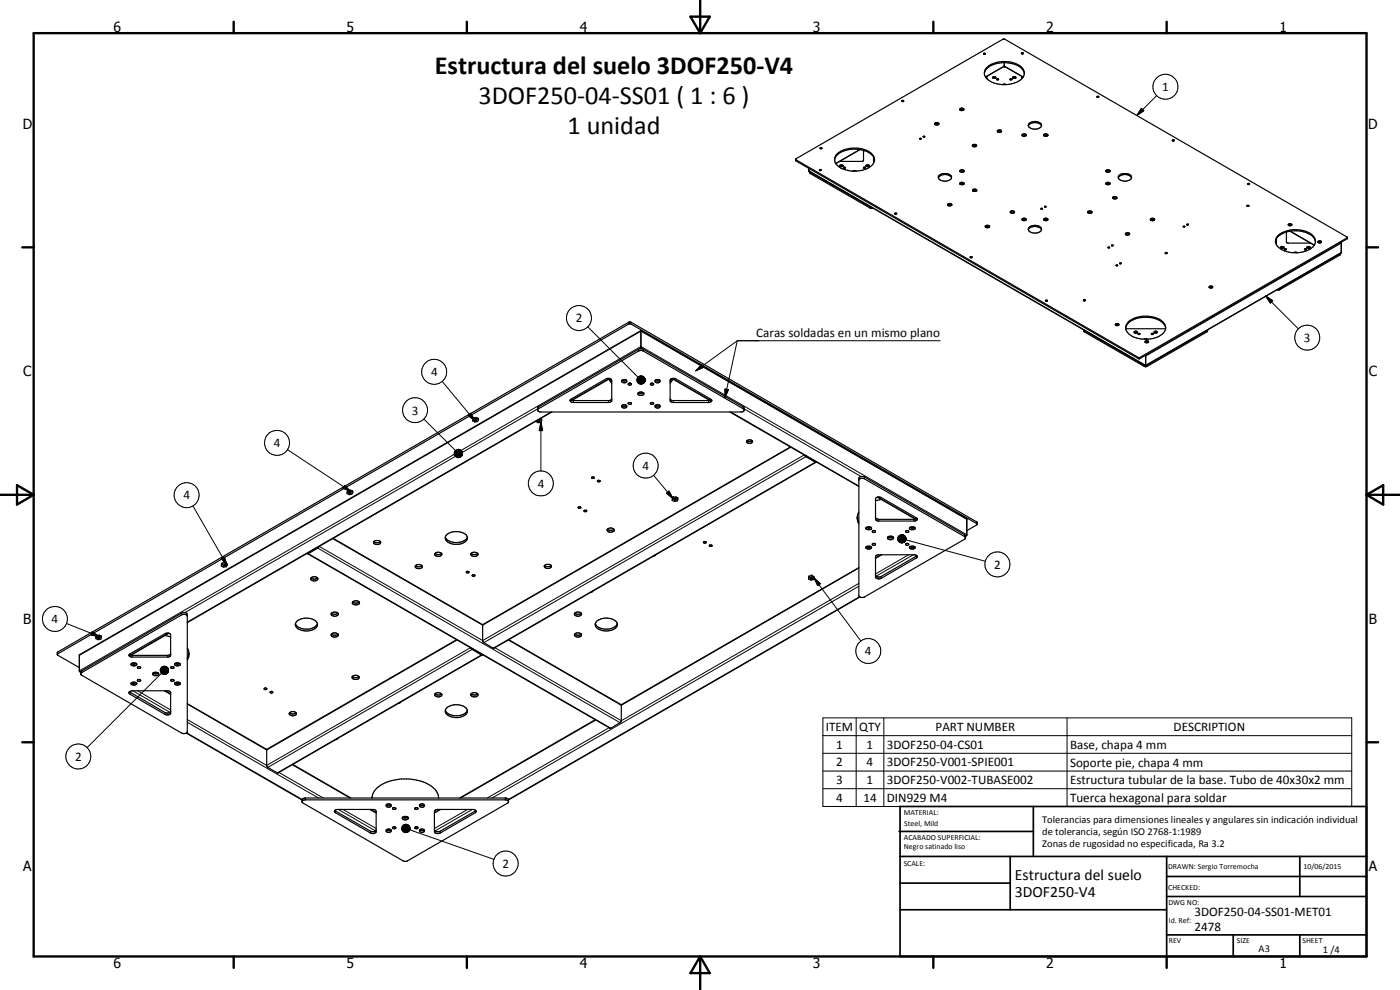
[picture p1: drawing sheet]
<svg xmlns="http://www.w3.org/2000/svg" width="420mm" height="297mm" viewBox="0 0 420 297" stroke-linecap="round" stroke-linejoin="round" font-family="sans-serif">
<g fill="none" stroke="#000" stroke-width=".35">
<path d="M295.2 16l.6 .1-.2 .2zM301.4 18.8v1.1M301.4 19.9l-5.6 3.3M301.4 19.9l5.6 3.3M306.7 16.2l.4-.3h-.5l.2 .3M270.7 30.1l.5 .3h-.5zM270.9 30.4l-.1 .1M280.6 37.3a.77 .77 0 0 1 1.1 0M280.6 37a.73 .73 0 0 1 1.2 .3 .75 .75 0 0 1-1.3-.2zM288.1 32.6a.6 .6 0 0 1 .7-.2 .6 .6 0 0 1 .4 .7 .75 .75 0 0 1-1.2-.3zM288.1 33l.3-.2 .8 .2M295.4 22.1a4 4 0 0 1 3.5-3 8.9 8.9 0 0 1 7.7 1.4l.6 .9 .2 .7"/>
<path d="M295.9 23.1l.3 .3M296.1 20.3a8.3 8.3 0 0 1 10.9 .4 2.64 2.64 0 0 1-1.6 3.8 8.6 8.6 0 0 1-9.5-1.2 2.22 2.22 0 0 1 .2-3zM296.1 23l.1 .6M298 23.4h.8M298.1 23h.6l.1 .4-.7 .1zM298.9 23.2v.1M299.4 39.5l.6-.2 .6 .2M299.4 39.5a.64 .64 0 0 1 .5-.5 .64 .64 0 0 1 .7 .4v.1M299.4 39.5l.6 .3 .6-.3M299.4 24l.3-.1a.28 .28 0 0 0-.3-.3 .28 .28 0 0 0-.3 .3l.4 .1M300.9 25.4l.4-.2 .6 .2M303.4 24l.3-.1a.26 .26 0 0 0-.3-.3 .26 .26 0 0 0-.2 .3l.3 .1"/>
<path d="M303.9 23.2l.3-.2h.5l.2 .2M303.9 23.2v.1M303.9 23.3l.1 .1M304 23.4h.8M304.9 23.2v.1M304.9 23.3l-.1 .1M306.7 23v.6M307 23.1l-.3 .2M308.6 37.8a2.47 2.47 0 0 1 4 0M308.9 37a2.53 2.53 0 0 1 3.7 .5l-.1 .4a2.64 2.64 0 0 1-3.7 .2l-.2-.6zM329.2 29l.4 .2M329.3 29h.5l-.4 .2"/>
<path d="M329.3 29h-.1M238.7 47.8l62.6-36.1 103.1 59.5M238.7 47.8l.1 .5 102.9 59.4 62.7-36.1v-.4M238.7 47.8l103 59.5 62.7-36.1M242.7 50.5l.1 .9 101 58.3M243 51.5l.2 .6 17.9 10.3h.8M243 51.6l18.6 10.6M245.9 50.9l.3-.1 .3 .3-.5 .1zM246.1 44.4h.6l-.5 .2zM250.5 48a3.8 3.8 0 0 1 3.4-2.9 7.9 7.9 0 0 1 8.2 1.9l.4 1M251.2 46.3a8.2 8.2 0 0 1 10.9 .4 2.32 2.32 0 0 1-.8 3.3 8.7 8.7 0 0 1-10.1-.4 2.28 2.28 0 0 1 0-3.3zM252 49.6l.3-.1a.42 .42 0 0 1 .5-.1 .42 .42 0 0 1 .2 .5l-.7 .1z"/>
<path d="M252.9 49.9h-.8M252.9 49.9h.1M253.2 50.2l.6 .1-.5 .2zM253.4 50.5h.2M256 51.4l.2-.2 .8 .2M258.1 44.9l-7.2 4.2M259.2 45.1v3l-.3 .3h-6.9M259.2 50.2l.5 .1-.5 .2zM259.4 50.5h.1M259.9 49.6l.3-.1a.39 .39 0 0 1 .4-.1 .39 .39 0 0 1 .2 .5l-.8 .1zM260 49.9h.8M262.2 47.1v1.8"/>
<path d="M276 41.5l.5 .1-.2 .2zM276 41.5v.1M277.1 40.9l.4 .2h-.3zM281.6 53.3a2.47 2.47 0 0 1 4 0M281.8 52.7a2.89 2.89 0 0 1 3.2-.3 .99 .99 0 0 1 .5 1.2 .99 .99 0 0 1-1.1 .6 2.36 2.36 0 0 1-2.8-.9zM288.1 55.2l.4-.2 .8 .2M288.1 51.5l.6-.2 .6 .2M289.3 51.4a.62 .62 0 0 0-.6-.5 .62 .62 0 0 0-.6 .6M289.3 55.2a.62 .62 0 0 0-.6-.5 .62 .62 0 0 0-.6 .5M289.3 55.2l-.4 .2-.8-.2M289.3 51.4l-.4 .3-.8-.2M291.9 43.9l.6-.3 .6 .3"/>
<path d="M291.9 43.5l.1-.1a.54 .54 0 0 1 .7-.2 .54 .54 0 0 1 .3 .7 .63 .63 0 0 1-.7 .2 .63 .63 0 0 1-.4-.6zM291.9 57.3l.4-.2 .8 .2M293.1 57.2a.62 .62 0 0 0-.6-.5 .62 .62 0 0 0-.6 .6M293.1 57.2l-.4 .2-.8-.1M306.8 40.4l.4-.2 .7 .1a.57 .57 0 0 1-.3 .7 .57 .57 0 0 1-.7-.2zM306.8 40.7l.4-.2 .7 .2M313.3 40.4a.69 .69 0 0 1 .7-.3 .69 .69 0 0 1 .5 .6 .7 .7 0 0 1-.7 .3 .7 .7 0 0 1-.6-.5zM313.3 40.7l.4-.2 .7 .2M331.9 51.1a.59 .59 0 0 1 .8-.3 .59 .59 0 0 1 .3 .8 .7 .7 0 0 1-1.1-.4zM331.9 55.2l.4-.2 .8 .2M331.9 51.5l.6-.2 .6 .2M332.1 54.8a.56 .56 0 0 1 .7-.2 .56 .56 0 0 1 .2 .7l-.7 .1-.4-.2z"/>
<path d="M334 59.5l-.1-.1a.68 .68 0 0 1 .7-.4 .68 .68 0 0 1 .6 .5M334 59.5l.4-.2 .7 .2M334 59.5l.4 .2 .8-.2M335.6 53.3a2.51 2.51 0 0 1 4 0M335.9 52.5l1.2-.4h1a1.11 1.11 0 0 1 1.2 .4 1.11 1.11 0 0 1-.1 1.3 2.53 2.53 0 0 1-3.6-.5zM351.9 42l.5 .1-.5 .2zM374.6 55.4l.4-.2-.6-.1 .3 .3M268.6 64l.4-.1 .1 .2-.5 .2zM284.4 61.3a.74 .74 0 0 1 1.3 .3 .7 .7 0 0 1-.8 .3 .7 .7 0 0 1-.5-.6zM284.4 61.6l.4-.2 .8 .2M291.2 77.1l.3-.1 .2 .1-.3 .2zM291.3 77.3h.2"/>
<path d="M295.7 68.1l.6-.2 .6 .2M295.7 67.8l.9-.2a.37 .37 0 0 1 .4 .4 .37 .37 0 0 1-.5 .3l-.8-.2zM303.2 63.5a.63 .63 0 0 1 .7-.3 .63 .63 0 0 1 .5 .7 .75 .75 0 0 1-1.2-.4zM303.2 63.8l.6-.2 .6 .2M306.8 66l.4-.2 .7 .2M306.8 65.7a.6 .6 0 0 1 .7-.3 .6 .6 0 0 1 .4 .6l-.9 .2-.3-.2zM308.6 69a2.41 2.41 0 0 1 4 0M308.8 68.3a2.5 2.5 0 0 1 3.8 .4 2.14 2.14 0 0 1-3.2 1l-.7-.6zM313.3 66l.4-.2 .7 .2M313.3 65.7a.74 .74 0 0 1 1.2 .3 .71 .71 0 0 1-.7 .3 .71 .71 0 0 1-.6-.5zM313.5 61.9l.4 .1-.3 .1zM326.4 63.6a.62 .62 0 0 1 .7-.4 .62 .62 0 0 1 .5 .7l-.1 .1a.66 .66 0 0 1-1.1-.4z"/>
<path d="M326.5 63.8l.4-.2 .7 .2M332.5 74.2l.3 .2 .2-.2M332.6 74.2h.3M332.6 74.2h-.1M332.9 74.2h.1M333.6 73.6l.5 .1-.4 .1zM334.9 79.6h.5l-.2 .2zM335.4 79.6h.1M336 79h.1M336.4 78.9l-.4 .1M336.4 78.9l.1 .1M336.5 79l-.1 .2-.4-.2"/>
<path d="M337.8 70.4l.4-.3 .8 .3M337.8 70l.9-.2a.34 .34 0 0 1 .3 .4 .34 .34 0 0 1-.4 .3h-.6l-.2-.1zM345.3 66l.4-.2 .8 .2M346.5 66v-.1a.67 .67 0 0 0-.7-.4 .67 .67 0 0 0-.5 .5M346.5 66a.92 .92 0 0 1-1.2 0M349.9 76.1h.3l.1-.2-.3-.2-.3 .3 .4 .1M355.1 68v.1M355.5 67.9l-.4 .1M355.5 67.9l.1 .1M355.6 68l-.5 .1M356.1 67.4l.3-.2 .2 .2-.3 .1zM356.1 67.4l.1 .1"/>
<path d="M374.2 61.7a.27 .27 0 0 1 .4-.2 .27 .27 0 0 1 .1 .4h-.1M374.2 61.8l.4 .1M374.2 61.7v.1M374.4 61.9h.2M383.1 71.6v1.8M384.4 74.1l.5-.1 .4 .3-.5 .2-.4-.1zM384.4 74.4h.9M385.5 74.8l.3-.2 .3 .2-.5 .2zM386.1 69.6v3l.2 .3h6.9M386.7 67.6l.4-.2 .5 .2M386.7 67.6a.49 .49 0 0 1 .4-.5 .49 .49 0 0 1 .5 .5M386.7 67.6h.9"/>
<path d="M387.1 69.4l7.3 4.2M388.3 75.8l.4-.2 .6 .2M391.6 74.7l.5 .1-.5 .2zM392.2 74.1l.3-.1a.41 .41 0 0 1 .4-.1 .41 .41 0 0 1 .2 .5l-.2 .1a.41 .41 0 0 1-.5 0 .41 .41 0 0 1-.2-.4zM392.2 74.4h.9M394.7 72.2a3.1 3.1 0 0 1-2.4 3 7.9 7.9 0 0 1-9.2-1.8M394.7 72.2a5.4 5.4 0 0 0-5-2.9 7 7 0 0 0-6.6 2.2l-.3 1.1M394.7 72.2a4.7 4.7 0 0 0-4.7-3.2 7.1 7.1 0 0 0-7 2.4l-.2 1 .3 1M395.6 72.4a.53 .53 0 0 1 .6-.2 .53 .53 0 0 1 .3 .6l-.6 .1-.4-.3zM395.6 72.7l.4-.1 .5 .1M402.4 72.8l.1 .1M402.5 72.9h.1"/>
<path d="M402.5 72.9l-.1 3-58.6 33.8M192.4 99.2l-168.4 97.1-.2 .2v4.9l.4 .2M192.4 99.2v5.4M192.4 99.2l97.6 56.3 .1 .2v4.9l-.3 .2M313.8 90.2h.1M313.8 90.1l.6 .2-.4 .1zM325.2 90l.3-.1 .2 .2-.3 .2zM325.3 90.3h.2M334.8 97.5h.9M334.8 97.2l.8-.1 .2 .3-.7 .3-.4-.2zM337.9 98.5a4.6 4.6 0 0 1 4.5-3.2 7 7 0 0 1 7.3 2.5l.1 .7M337.9 98.6h11.9"/>
<path d="M340.4 99.5a.41 .41 0 0 1 .6-.2 .41 .41 0 0 1 .1 .6h-.5zM340.4 99.8h.8M346.4 99.8h.8M346.4 99.8v-.1a.45 .45 0 0 1 .4-.4 .45 .45 0 0 1 .4 .5M346.4 99.8l.2 .1 .6-.1M349.8 98.5a3.6 3.6 0 0 0-3-3.2 7.9 7.9 0 0 0-8.5 1.7 2.75 2.75 0 0 0 1.8 4.1l3.3 .7M349.8 98.5a4.7 4.7 0 0 1-4.5 3.2l-1.9 .1M362.4 99l-.2 .6-18.3 10.4-.5-.1-18.2-10.6v-.3l18.2 10.6 .5 .1 18.5-10.6M362.9 86.3h1M363 85.9l.5-.1 .4 .2a.57 .57 0 0 1-.5 .4 .57 .57 0 0 1-.5-.3zM383.7 86.7l18.6-10.7-.2 .5-18.1 10.5h-.7M171.2 119.9l.5 .2"/>
<path d="M171.4 119.8l10.7-6.2 .9-.1 .5 .5 .1 6.3-.4 .3-11.1 .2a.63 .63 0 0 1-.8-.2 .63 .63 0 0 1 .1-.8zM182.7 113.8l.9 1.2M183 113.6l.6 .8M183.1 113.6l-11.4 6.5M183.6 119.8l-.8 .4-11.1-.1M186.6 114.2a.73 .73 0 0 1 .9-.4 .73 .73 0 0 1 .5 .9 .77 .77 0 0 1-.9 .2 .77 .77 0 0 1-.5-.7zM186.7 114.1l.7 .2 .6-.2M188.5 115.1l.7-.1 .3 .3-.6 .3zM191.5 117.9a1.01 1.01 0 0 1 1.7 .4 1.04 1.04 0 0 1-1.8-.2zM191.5 117.9a1.18 1.18 0 0 0 1.6 0M191.6 117.9h1.5M195.8 115l.4 .2a.43 .43 0 0 1-.5 .4 .43 .43 0 0 1-.4-.5l.6-.1"/>
<path d="M196.7 114.1a.8 .8 0 0 1 .8-.2 .8 .8 0 0 1 .6 .7 .85 .85 0 0 1-1.5-.3zM196.7 114.1l.6 .2 .7-.2M201.1 119.8l.8 .4h10.9l.7-.3M201.2 113.8l.5-.3 1.1 .2 10.5 6.1a.62 .62 0 0 1 .1 .8 .62 .62 0 0 1-.8 .2l-11.1-.2-.4-.3zM201.6 113.6l11.4 6.5M201.7 113.6l-.6 .8M202 113.8l-.9 1.2M341.8 100.3l-.1 .1M342 100.1h.1M342 100.1h-.4l.1 .3M342.1 100.1l-.4 .3M343.4 101.7v.1"/>
<path d="M343.4 101.7l.5-.1 .4 .2M343.7 102.7l.4-.2 .5 .2M343.7 102.7l-.1-.1a.58 .58 0 0 1 .6-.4 .58 .58 0 0 1 .5 .4l-.1 .1M343.7 102.7h.9M343.8 106.6v3.1M345.5 100.2l.3-.2 .3 .2-.4 .2zM345.7 100.4h.2M345.9 100.3v.1M142.1 125.3l-.2 1M142.1 125.3v.5M142.1 125.8l-.2 .5M142.4 126.2l.6-.1-.1 .2z"/>
<path d="M142.9 125.3v.3M142.9 125.3h-.8M142.9 125.3l.7 .3v.4M142.9 125.6l.7 .4M142.9 125.6l-.8 .2M143 126.1v.1M143.6 126l-.3 .5-.8 .1-.6-.3M160.9 126.4v.1M161.4 123l.2-.4 30.6-17.4 .9 .1 29.9 17.3 .3 .4M161.5 126.3l.4-.1 .1 .2-.5 .1zM161.5 122.2l30.1-17.4 1.1-.2 30.3 17.5 .3 .3v.7l-.7 .5h-60.5l-.7-.5zM162 125.8v.1"/>
<path d="M162 125.9l.5 .3M162 125.9h-.3M162.2 125.6l.3 .2v.4M162.5 126.2l-.2 .5-.8 .1-.6-.3M165.6 123.6l-109.4 63.2M186.7 121.7l.4 .2 .9-.2M186.8 121.5a.65 .65 0 0 1 .9-.1 .65 .65 0 0 1 .2 .9 .82 .82 0 0 1-1.3-.5zM188.5 120.9l.7-.1 .3 .1a.56 .56 0 0 1-1 .2zM195.8 120.8l.4 .1a.43 .43 0 0 1-.5 .5 .43 .43 0 0 1-.4-.6h.6M196.7 121.7l-.1 .3a.78 .78 0 0 0 .8 .4 .78 .78 0 0 0 .7-.6l-.1-.1M196.7 121.7a.97 .97 0 0 1 1.3 0M196.7 121.7l.4 .2 .9-.2"/>
<path d="M219 123.6l38.8 22.4M224.2 132.2a1.02 1.02 0 0 1 1.6 .4 1.07 1.07 0 0 1-1.7-.1zM224.2 132.2a1.18 1.18 0 0 0 1.6 0M237.2 134.1l-92.3 53.3M241.5 136.6l.3 .4 2.9 1.7 .3-.1M244.9 138.7l-96.7 55.8-3.2-1.8-.1-5.3M104.4 147.1l-.2 1M104.4 147.1v.5M104.4 147.6l-.2 .5M104.7 147.9l.3-.2 .3 .3-.4 .1zM105.2 147.1l.7 .2v.5M105.2 147.1h-.8"/>
<path d="M105.2 147.1v.3M105.2 147.4l.7 .4M105.2 147.4l-.8 .2M105.9 147.8l-.3 .5-.8 .1-.6-.3M173.5 152.3h.1M173.6 152.1l.7 .1a.36 .36 0 0 1-.4 .3 .36 .36 0 0 1-.3-.4zM175.3 153.2h.8a.38 .38 0 0 1-.4 .3 .38 .38 0 0 1-.4-.3zM177.6 143.2l.5-.1 .2 .3-.5 .2-.2-.1zM179.3 144.3l.4-.2 .4 .3-.5 .2zM182.3 158.8a1.52 1.52 0 0 0 1.9 0M182.3 158.7a1.27 1.27 0 0 1 2.1 .4 1.25 1.25 0 0 1-2.2-.1zM202 149.4l-.3 .7"/>
<path d="M202 149.1v.5M202 149.6l-.3 .5M202 149.1v.2M202.3 149.9l.3-.1 .2 .2-.4 .1zM202.8 149.1v.4M202.8 149.1h-.8M202.8 149.1l.6 .3v.5M202.8 149.5l-.8 .1M202.8 149.5l.6 .4M203.4 149.9l-.2 .4-.8 .2-.7-.4M257.2 155.1l.6 1.5M257.8 143.9a1.35 1.35 0 0 1 1.6-.2l30.3 17.5v.4l-.2 .2-30.1 17.3a1.35 1.35 0 0 1-1.6-.2v-35.5a1.35 1.35 0 0 1 1.6-.3l30.1 17.3 .3 .5"/>
<path d="M257.8 153.6a3.4 3.4 0 0 0 0 3.6M259.9 158.3a1.1 1.1 0 0 1 1.7 .3l-.4 .3h-.8l-.5-.2zM260 158.2l.6 .2 .8-.2M261.8 159.3a.48 .48 0 0 1 .6-.1 .48 .48 0 0 1 .3 .4 .48 .48 0 0 1-.6 .2 .48 .48 0 0 1-.3-.5zM262.1 159.2h.3M262.8 155.2l.3 .5 .6 .1h10.6l.9-.3M262.8 149.4l.5-.3 1.1 .2 10.6 6.1a.54 .54 0 0 1 .2 .7 .54 .54 0 0 1-.7 .2h-10.9l-.6-.2-.2-.4zM263.3 149.2l11.3 6.5M264.5 149.9l-1.7 .3M272.1 159.2h.3M272.1 159.2l-.2 .1a.39 .39 0 0 0 .4 .5 .39 .39 0 0 0 .3-.5l-.2-.1M273 158.3l.1-.1a.83 .83 0 0 1 .9-.2 .83 .83 0 0 1 .6 .7l-1.3 .2-.3-.2z"/>
<path d="M273.1 158.2l.6 .2 .8-.2M290.1 159.2l3-1.7 .2-.1-.1-.8-104.2-60-171.8 99.1v.8l6.6 3.8M293.3 157.3l-104.3-60.1-171.8 99.1M66.5 169.2v.1M66.5 169.2v.6M66.7 169l-.2 .2M66.7 169.3l-.2 .5M66.7 169v.3M67.1 169.6l.5 .1-.4 .1zM67.3 168.8h.1M67.3 168.8l-.6 .2M67.5 168.7l.6 .5v.4"/>
<path d="M67.5 168.7l-.2 .1M67.5 168.7v.5M67.5 169.2l.6 .4M67.5 169.2l-.8 .1M68.1 169.6l-.2 .5-.8 .1-.6-.4M92.2 166l.1 .1M92.3 166.1l90.8 52.4 3.1-1.7 .3-.6-.2-4.8-33.6-19.5M93.4 173.4a1.45 1.45 0 0 0 1.9 0M93.5 173.2a1.29 1.29 0 0 1 1.9 .5 1.15 1.15 0 0 1-1.1 .6 1.15 1.15 0 0 1-1-.8zM95.7 164l-.3 .5-3.1 1.6M100 161.5l44.9 26M112.2 162.5a1.37 1.37 0 0 0 2 0"/>
<path d="M112.3 162.3l1.2-.1a.61 .61 0 0 1 .7 .6 .61 .61 0 0 1-.8 .6l-.7-.1a.54 .54 0 0 1-.5-.3 .54 .54 0 0 1 .1-.7zM124.7 169.7a1.5 1.5 0 0 0 1.9 0M124.7 169.7a1.28 1.28 0 0 1 2 .4 1.32 1.32 0 0 1-2.1 0zM130.6 166a1.43 1.43 0 0 0 1.9 0M130.7 165.9a1.26 1.26 0 0 1 1.9 .5 1.15 1.15 0 0 1-1.1 .6 1.15 1.15 0 0 1-1-.8zM133.6 161.2a4.3 4.3 0 0 0 6 .9l.6-.9M134.2 160.3a4.6 4.6 0 0 1 6 .7 2 2 0 0 1-2.1 2.2 3.6 3.6 0 0 1-4.5-1.7l.1-.5zM140 171.5l.4-.1 .3 .3-.6 .2zM141.3 166.2a1.29 1.29 0 0 1 2.2 .2 1.22 1.22 0 0 1-1.2 .5 1.22 1.22 0 0 1-1-.7zM141.4 166a1.43 1.43 0 0 0 1.9 0M141.7 172.6l.4-.2 .4 .4-.6 .1zM163.4 169.7a1.5 1.5 0 0 0 2 0"/>
<path d="M163.5 169.6l.5-.3h.7l.8 .6a1.15 1.15 0 0 1-1.1 .7 1.15 1.15 0 0 1-1-.8zM177.9 177.4l-.6 .3M196.8 166.5l-.6 .3M211.1 162.6l.6-.1 .2 .3-.5 .1zM212.9 163.6l.5-.1 .3 .3-.6 .2zM242.9 172.8l-.2 .9M242.9 173.3l-.2 .4M242.9 172.8v.5M243.2 173.5l.3-.1 .2 .2-.3 .1zM243.2 173.6l.1 .1M243.7 172.6l.6 .4v.4M243.7 172.6l-.8 .2"/>
<path d="M243.7 172.6v.5M243.7 173.1l.6 .3M243.7 173.1l-.8 .2M244.3 173.4l-.1 .5-.8 .2-.7-.4M257.8 170.3l-71.4 41.2M258.1 179.1l-105.5 60.9M259.9 164.1l1.1-.2a.44 .44 0 0 1 .6 .4 .44 .44 0 0 1-.6 .4l-1-.1zM260 164l.4 .2 1-.2M261.8 163.2h.9a.45 .45 0 0 1-.5 .4 .45 .45 0 0 1-.4-.4zM262.1 163.1h.4M262.8 166.8l.8-.3h10.9a.54 .54 0 0 1 .7 .2 .54 .54 0 0 1-.2 .7l-10.7 6.2a1.13 1.13 0 0 1-1.5-.5zM264.4 166.5l-1.6 .9"/>
<path d="M266.5 161.1l.5 .3 1-.3M266.5 161.2h1.5M266.6 161a.96 .96 0 0 1 1.5 .6 1.03 1.03 0 0 1-1.8-.3zM271.8 163.2l.8-.1a.43 .43 0 0 1-.3 .5 .43 .43 0 0 1-.5-.4zM272.1 163.1h.3M273 164.1l1.1-.2a.44 .44 0 0 1 .6 .4 .44 .44 0 0 1-.6 .4l-1-.1zM273.1 164l.4 .2 1-.2M275.2 166.8l-10.8 6.2a1.15 1.15 0 0 1-1.6-.4M289.8 160.9v.5M290 160.7l-.2 .2M29 190.6l-.2 1M29 190.6h.2"/>
<path d="M29 190.6v.5M29 191.1l-.2 .5M29.2 190.6v.1M29.3 191.4l.2 .2h.3M29.4 191.4l.3-.1 .2 .2M29.4 191.4h-.1M29.8 190.6l.6 .3v.4M29.8 190.6l-.6 .1M29.8 190.6v.4M29.8 191l.6 .3M29.8 191l-.8 .1M29.9 191.5l-.1 .1"/>
<path d="M30.4 191.3l-.2 .5-.8 .1-.6-.3M38.9 196.3l10.6-6.2a1.39 1.39 0 0 1 1.7 .3v6.3l-.2 .3-.6 .1h-11l-.6-.3zM39.5 199.1l.4 .1 1-.1M39.5 199h1.3l.3 .4-.6 .4h-.6l-.6-.4zM49.5 190.7l1.7 .4M50.7 190l-11.4 6.6M51.2 196.2l-.3 .3-.7 .1h-10.5l-.9-.3M52.4 199.2a1.07 1.07 0 0 1 1.7 .2l-.5 .4h-.7l-.4-.2zM52.6 199.1l.4 .1 1-.1M56.2 194.4l.5 1.6M56.2 184.8a1.28 1.28 0 0 0-1.7-.3l-30 17.3-.3 .4M56.7 196l-.1 1.2-.4 .8"/>
<path d="M56.7 196l-.5 1.5M88.7 187.1a3.8 3.8 0 0 0 4.9 1.4l1.2-.7 .5-.7M89 186.5a4.5 4.5 0 0 1 6.2 .4 2.17 2.17 0 0 1-2.5 2.4 3.2 3.2 0 0 1-4.1-1.8zM99.4 190.4a1.4 1.4 0 0 1 2.1-.1v.2a1.15 1.15 0 0 1-1.1 .7 1.15 1.15 0 0 1-1-.8zM99.5 184a1.52 1.52 0 0 0 1.9 0M99.5 190.2a1.43 1.43 0 0 0 1.9 0M99.5 183.9a1.32 1.32 0 0 1 2 .5 1.21 1.21 0 0 1-1.1 .5 1.21 1.21 0 0 1-1-.8zM105.8 180.6l.5 .3a1.18 1.18 0 0 0 1.5-.3M105.9 180.6a1.22 1.22 0 0 1 2 .4 1.15 1.15 0 0 1-1.1 .6 1.15 1.15 0 0 1-1-.9zM137 191.9l-56.9 32.9M141.3 194.4l.3 .4 3.2 1.7M144.7 196.5l-61.3 35.4-3.3-2v-5.1"/>
<path d="M144.8 196.5h.1M172.5 183.9a1.28 1.28 0 0 1 2 .5 1.18 1.18 0 0 1-1.1 .5 1.18 1.18 0 0 1-1-.8zM172.5 184a1.5 1.5 0 0 0 1.9 0M172.5 190.2a1.3 1.3 0 0 1 2 .3 1.13 1.13 0 0 1-1.1 .7 1.13 1.13 0 0 1-1-.8zM172.5 190.2a1.43 1.43 0 0 0 1.9 0M178.6 187.1a4.2 4.2 0 0 0 6.6 .3v-.3M179 186.5a4.5 4.5 0 0 1 6.2 .4 2.17 2.17 0 0 1-2.5 2.4 3.3 3.3 0 0 1-4.1-1.8zM24 201.5l.2 .2M24.4 201.3l30.3-17.4a1.2 1.2 0 0 1 1.5 .3v35.5a1.28 1.28 0 0 1-1.7 .3l-30-17.4-.3-.3zM38.8 207.6l.9-.3 11.2 .1 .3 .3v6.3a1.28 1.28 0 0 1-1.7 .3l-10.5-6-.3-.4zM38.8 207.6l10.7 6.2a1.39 1.39 0 0 0 1.7-.3M39.4 204.9l1.1-.2 .5 .2 .1 .3-.4 .3h-.8l-.6-.3z"/>
<path d="M39.5 204.9h1.4M41.3 204h.8a.42 .42 0 0 1-.4 .4 .42 .42 0 0 1-.4-.4zM41.3 200.1l.6-.1 .3 .3-.3 .3-.5-.1-.2-.1zM45.8 202.1a1.1 1.1 0 0 1 1.9 .2 .99 .99 0 0 1-1 .5 .99 .99 0 0 1-.9-.7zM45.9 201.9a1.24 1.24 0 0 0 1.6 0M46 202h1.4M49.6 207.3l1.6 .9M51.8 200l.4 .3a.59 .59 0 0 1-1 0l.7-.3M51.8 203.9l.4 .2a.56 .56 0 0 1-.5 .3 .56 .56 0 0 1-.5-.3l.7-.2M52.6 204.9h1.4M52.6 204.8l-.2 .4 .5 .3 1.1-.2 .1-.3-.2-.2M52.6 204.8h1.3"/>
<path d="M55.9 220l34.7 20M56.2 211.1l23.9 13.8M79.3 206.8h.1M79.3 206.5l.4-.1 .4 .4-.5 .1zM81.1 207.6h.7a.36 .36 0 0 1-.4 .3 .36 .36 0 0 1-.3-.3zM86.9 213.8a1.25 1.25 0 0 1 2 .4 1.18 1.18 0 0 1-1.1 .6 1.18 1.18 0 0 1-1-.8zM86.9 213.9a1.5 1.5 0 0 0 1.9 0M105.7 203a1.57 1.57 0 0 0 2 0M105.9 202.8a1.05 1.05 0 0 1 1.1-.3 1.05 1.05 0 0 1 .7 1 1.32 1.32 0 0 1-2-.3zM120.2 210.7l-.6 .3M130.6 208.2a1.5 1.5 0 0 0 1.9 0M130.7 208a1.26 1.26 0 0 1 1.9 .5 1.25 1.25 0 0 1-2.1-.1z"/>
<path d="M133.6 213.1a4.2 4.2 0 0 0 6.6 .3v-.3M134 212.5a4.5 4.5 0 0 1 6.2 .4 1.6 1.6 0 0 1-1.3 2 4.4 4.4 0 0 1-5.2-1.2v-.7zM141.3 208.3a1.29 1.29 0 0 1 2.2 .2 1.19 1.19 0 0 1-1.2 .6 1.19 1.19 0 0 1-1-.8zM141.4 208.2a1.52 1.52 0 0 0 1.9 0M178.6 215.9l-40.6 23.5M87.9 229.4l17.4 10M90.8 239.8l.6-.4h60.4l.8 .4v.9l-30.3 17.6-1 .1-30.3-17.4-.4-.4zM101.4 221.6l-.6 .3M111.7 239.4a5.5 5.5 0 0 1 3.9-4.5l.6-.3a17.3 17.3 0 0 1 7.3-.8 9.6 9.6 0 0 1 7.8 4.3l.3 1.3M131.6 239.2v.2M90.6 240.5l.6-.5h.4h60l.7 .1 .3 .4M100.5 243.2l10.7 6.2a1.08 1.08 0 0 0 1.7-.4"/>
<path d="M100.5 243.1l.6-.2h11l.6 .2 .2 .4v6.1a1.19 1.19 0 0 1-1.7 .3l-10.7-6.1-.1-.4zM111.3 242.9l1.6 .9M115.9 241.5l.7-.3a.62 .62 0 0 1 .8 .7 .8 .8 0 0 1-.9 .3 .8 .8 0 0 1-.6-.7zM116 249a.97 .97 0 0 0 1.3 0M116 249l.4-.2 .9 .2M116 241.4l.6 .3 .7-.3M116 249h-.1a.74 .74 0 0 0 .7 .7 .74 .74 0 0 0 .8-.7h-.1M117.8 242.4l.7-.1 .3 .3-.6 .3-.4-.2zM117.8 248.2l.3-.1 .6 .1a.47 .47 0 0 1-.3 .5 .47 .47 0 0 1-.6-.2zM120.9 245.2l.5 .2 1-.2M120.9 245.2a1.13 1.13 0 0 1 1.6 .3 .94 .94 0 0 1-.9 .6 .94 .94 0 0 1-.8-.8zM120.9 245.2h1.5"/>
<path d="M124.5 248.2l.8-.1a.38 .38 0 0 1-.1 .6 .38 .38 0 0 1-.5-.1zM124.5 242.4l.6-.1 .4 .3-.7 .3-.3-.2zM125.9 249a.73 .73 0 0 1 .9-.3 .73 .73 0 0 1 .5 .9 .77 .77 0 0 1-.9 .2 .77 .77 0 0 1-.5-.8zM126 249a.97 .97 0 0 0 1.3 0M126 241.4a.97 .97 0 0 0 1.3 0M126.1 241.3a.69 .69 0 0 1 .9-.2 .69 .69 0 0 1 .3 .9 .8 .8 0 0 1-.8 .2 .8 .8 0 0 1-.6-.6zM130.6 243.1l.5-.2h11a.55 .55 0 0 1 .7 .2 .55 .55 0 0 1-.1 .7l-10.6 6.1a1.25 1.25 0 0 1-1.7-.3v-6.1zM132 242.9l-1.6 .9M142.8 243.2l-10.7 6.2-1.3 .1-.4-.5"/>
<circle cx="312.6" cy="62.7" r=".2"/>
</g>
<g fill="none" stroke="#000" stroke-width=".3">
<path d="M295.7 23.1l5.7-3.3 5.7 3.3M342.5 32.5l.8 .7-2.1 1.5zM347.1 28.7l-5.9 6M238.8 47.9v.4M242.7 51.2l101.1 58.4 58.7-33.9M243.2 51.7v.4M252.5 49.5v.3M252.6 49.5v.3M258 44.9l-7.2 4.1M260.3 49.5v.3M260.5 49.5v.3M261.1 62.1v.3"/>
<path d="M384.8 74v.3M384.9 74v.3M387.3 69.3l7.2 4.2M392.6 74v.3M392.8 74v.3M402.1 76.2v.3M402.5 72.9l-58.7 33.9-.2-.1M404.3 71.4v.3M176.4 98l15.1 15.2M188.7 96.7v.5M189.4 96.7v.5M325.4 99.2v.4"/>
<path d="M362.2 99.2v.4M379.8 88.8l2.2 1.4-.8 .7zM379.8 88.8l9.9 9.9M384.1 86.6v.3M132.7 114.4l9.8 11.9M182.8 113.5l-11.3 6.6M191.1 113.9l2.5 .1-2.5 .2zM191.1 114.2l2.5-.2-2.4 .4zM191.1 114h2.5M191.2 113.6l2.4 .4-2.5-.1zM191.2 114.4l2.4-.4-2.3 .7zM191.3 113.4l2.3 .6-2.4-.4z"/>
<path d="M191.3 114.7l2.3-.7-2.1 .9zM191.5 113.2l.2-.2 1.9 1zM191.5 113.2l2.1 .8-2.3-.6zM191.5 114.9l2.1-.9-1.9 1.1zM191.6 104.8v.5M191.7 113l.2-.1 1.7 1.1zM191.7 115.1l1.9-1.1-1.7 1.2zM191.9 112.9l.3-.1 1.4 1.2zM191.9 115.2l1.7-1.2-1.4 1.2zM192.2 112.8h.2l1.2 1.2zM192.2 115.2l1.4-1.2-1.2 1.3zM192.4 112.8h.3l.9 1.2z"/>
<path d="M192.7 112.8l.2 .1 .7 1.1zM192.9 112.9l.7 1.1zM193.1 104.8v.5M193.2 113.1l.4 .9zM193.4 113.3l.2 .7zM193.5 113.5l.1 .5zM193.6 114l-.9 1.2-.3 .1zM193.6 114l-.9 1.2zM193.6 114l-.7 1.1zM193.6 114l-.4 1zM193.6 114l-.2 .8zM193.6 114l-.1 .6z"/>
<path d="M193.6 114v.3zM201.8 113.5l11.4 6.6M210.6 109.4l.5 .8-2.3 1.1zM217.6 116.7l1 .2-1 2.4zM221.3 102.2l-12.5 9.1M221.3 102.2h60.8M221.3 102.2l-3.7 17.1M341.7 107.3v.3M342 107.3v.3M343.4 109.6v.3M344.2 109.6v.3M86.3 134.9l18.9 12.5"/>
<path d="M127.2 125.7l9.5 9.5M136.3 135.9l2.5 .2-2.5 .1zM136.3 136.2l2.5-.1-2.5 .3zM136.3 136.1h2.5M136.3 135.7l2.5 .4-2.5-.2zM136.3 136.4l2.5-.3-2.3 .6zM136.5 135.4l2.3 .7-2.5-.4zM136.5 136.7l2.3-.6-2.2 .8zM136.6 135.2l.3-.2 1.9 1.1zM136.6 135.2l2.2 .9-2.3-.7zM136.6 136.9l2.2-.8-1.9 1zM136.9 135l.2-.1 1.7 1.2z"/>
<path d="M136.9 137.1l1.9-1-1.7 1.1zM137.1 134.9l.3-.1 1.4 1.3zM137.1 137.2l1.7-1.1-1.4 1.2zM137.4 134.8h.2l1.2 1.3zM137.4 137.3l1.4-1.2-1.2 1.2zM137.6 134.8l1.2 1.3zM137.9 134.9l.9 1.2zM138.1 135l.7 1.1zM138.3 135.1l.5 1zM138.5 135.3l.3 .8zM138.7 135.6l.1 .5zM138.8 136.1l-.9 1.2h-.3z"/>
<path d="M138.8 136.1l-.9 1.2zM138.8 136.1l-.7 1.1zM138.8 136.1l-.5 .9zM138.8 136.1l-.3 .7zM138.8 136.1l-.1 .5zM138.8 136.1v.2zM140.5 124.7l.8-.7 1.2 2.3zM161.4 122.7l-105.9 61.1M161.6 122.1v.5M162.3 126.7l.5 2.5h-1zM162.3 126.7v14.6M165.4 123.6l-109.2 63"/>
<path d="M172.1 120.2v.6M182.6 120.2v.6M202.1 120.2v.6M212.6 120.2v.6M219.4 123.6l38.4 22.2M223 122.1v.5M223.3 122.7l35.2 20.3M237.3 134.2l-92.4 53.4-45-26M241.3 136.5l-96.4 55.7-49.1-28.2M241.8 137l-96.6 55.8M244.7 138.7l-96.7 55.8M57.9 151.8l10.2 17.8"/>
<path d="M103.5 145.7l1.7 1.7-2.3-.9zM196.2 142.6l5.8 7M200 148l.8-.6 1.2 2.2zM259.4 143.1v.6M260.6 158.4v.5M260.8 158.4v.5M263.5 149.1l11.4 6.6M263.7 155.8v.5M273.7 158.4v.5M273.9 158.4v.5M274.3 155.8v.5M290.1 155.8l-97.7-56.4-168.6 97.2"/>
<path d="M293.1 156.6v.5M66.5 167.6l.8-.4 .8 2.4zM92.5 166.1l90.8 52.4M95.4 164.5l90.7 52.3M244.3 173.4l1.9 1.7-.8 .6zM244.3 173.4l14 18.9M257.8 175.9l-110.1 63.5M257.8 175l-71.3 41.2-38-21.8M257.8 170.4l-71.3 41.2-33.9-19.6M257.9 179.1l-105.3 60.8M260.6 164.2v.5M260.8 164.2v.5"/>
<path d="M264.4 173v.5M264.7 166.5l-1.9 1.1M269.4 161.5l2.5 .2-2.5 .1zM269.4 161.8l2.5-.1-2.5 .4zM269.4 161.7h2.5M269.4 161.3l2.5 .4-2.5-.2zM269.4 162.1l2.5-.4-2.3 .6zM269.6 161l2.3 .7-2.5-.4zM269.6 162.3l2.3-.6-2.2 .8zM269.7 160.8l.2-.1 2 1zM269.7 160.8l2.2 .9-2.3-.7zM269.7 162.5l2.2-.8-2 1z"/>
<path d="M269.9 160.7l.3-.2 1.7 1.2zM269.9 162.7l2-1-1.7 1.1zM270.2 160.5l.3-.1 1.4 1.3zM270.2 162.8l1.7-1.1-1.4 1.2zM270.5 160.4h.2l1.2 1.3zM270.5 162.9l1.4-1.2-1.2 1.2zM270.7 160.4h.3l.9 1.3zM271 160.4l.9 1.3zM271.2 160.6l.7 1.1zM271.5 160.7l.4 1zM271.6 160.9l.3 .8zM271.8 161.2l.1 .5z"/>
<path d="M271.9 162l23.8 6.4M271.9 161.7l-1.2 1.2zM271.9 161.7l-.9 1.2zM271.9 161.7l-.7 1.1zM271.9 161.7l-.4 .9zM271.9 161.7l-.3 .7zM271.9 161.7l-.1 .5zM271.9 161.7v.2zM272.7 166.5l-9.9 5.7M273.7 164.2v.5M273.9 164.2v.5M274.1 166.5l-11.2 6.4"/>
<path d="M275 166.9v.5M289.5 160.4v.6M290.1 160.4l-97.7-56.4-168.6 97.3M17.3 195.6v.6M20 187.1l9.8 3.9M27.7 189.6l2.1 1.4-2.5-.5zM39.7 196.6v.5M40.1 199.2v.6M40.3 199.2v.6M48.9 199.9h.2l1.5 1.2zM49.1 199.9h.3l1.2 1.2zM49.4 199.9h.3l.9 1.2z"/>
<path d="M49.7 199.9l.2 .1 .7 1.1zM50.2 196.6v.5M50.5 189.9l-11.4 6.6M53.2 199.2v.6M53.4 199.2v.6M54.5 183.9v.6M137.2 192l-57.2 33-23.8-13.8M141.2 194.4l-61.2 35.3-23.8-13.8M141.7 194.9l-61.3 35.4M144.5 196.5l-61.3 35.4M24.5 201.3v.5M39 207.7v.6"/>
<path d="M39.9 207.3l11.1 6.4M40.1 205v.5M40.3 205v.5M41.3 207.3l9.9 5.7M48.1 201l2.5 .1-2.5 .2zM48.1 201.3l2.5-.2-2.4 .4zM48.1 201.1h2.5M48.2 200.7l2.4 .4-2.5-.1zM48.2 201.5l2.4-.4-2.3 .7zM48.3 200.5l2.3 .6-2.4-.4zM48.3 201.8l2.3-.7-2.2 .9zM48.4 200.3l.2-.2 2 1z"/>
<path d="M48.4 200.3l2.2 .8-2.3-.6zM48.4 202l2.2-.9-2 1.1zM48.5 202l-22.3 22.3M48.6 200.1l.3-.2 1.7 1.2zM48.6 202.2l2-1.1-1.7 1.2zM48.9 202.3l1.7-1.2-1.5 1.3zM49.1 202.4l1.5-1.3-1.2 1.3zM49.3 207.3l1.9 1.1M49.5 213.8v.5M49.9 200l.7 1.1zM50.2 200.2l.4 .9zM50.3 200.4l.3 .7z"/>
<path d="M50.5 200.6l.1 .5zM50.6 201.1l-.9 1.3h-.3zM50.6 201.1l-.9 1.3zM50.6 201.1l-.7 1.1zM50.6 201.1l-.4 1zM50.6 201.1l-.3 .8zM50.6 201.1l-.1 .6zM50.6 201.1v.3zM53.2 205v.5M53.4 205v.5M56 219.9l34.7 20M56.2 216.7l39.4 22.7"/>
<path d="M178.8 216.1l-40.6 23.3M182.8 218.4l-36.5 21M247 215.4h158.7v26.6h-158.7zM257 215.4v26.6M265.2 215.4v26.6M320.2 215.4v26.6M83.7 231.8l13.3 7.6M87.7 229.4l17.3 10M91.6 239.4v.6M151.6 239.4v.6M247 220.7h158.7M247 226h158.7"/>
<path d="M247 231.4h158.7M247 236.6h158.7M100.7 243.3v.5M101.5 242.9l11.2 6.4M102.9 242.9l10 5.7M110.9 242.9l2 1.1M111.2 249.4v.5M120.6 248.4l2.5 .2-2.5 .1zM120.6 248.7l2.5-.1-2.5 .4zM120.6 248.6h2.5M120.6 248.2l2.5 .4-2.5-.2zM120.6 249l2.5-.4-2.4 .6z"/>
<path d="M120.7 247.9l2.4 .7-2.5-.4zM120.7 249.2l2.4-.6-2.2 .8zM120.9 247.7l.2-.2 2 1.1zM120.9 247.7l2.2 .9-2.4-.7zM120.9 249.4l2.2-.8-2 1zM121.1 247.5l.2-.1 1.8 1.2zM121.1 249.6l2-1-1.8 1.1zM121.3 247.4l.3-.1 1.5 1.3zM121.3 249.7l1.8-1.1-1.5 1.2zM121.6 247.3h.3l1.2 1.3zM121.6 249.8l1.5-1.2-1.2 1.2zM121.9 247.3l.2 .1 1 1.2z"/>
<path d="M122.1 247.4h.3l.7 1.2zM122.4 247.4l.7 1.2zM122.6 247.6l.5 1zM122.8 247.8l.3 .8zM122.9 248l.2 .6zM123 249l25.2 8.9M123.1 248.6l-1 1.2h-.2zM123.1 248.6l-1 1.2zM123.1 248.6l-.7 1.1zM123.1 248.6l-.5 .9zM123.1 248.6l-.3 .7zM123.1 248.6l-.2 .5z"/>
<path d="M123.1 248.6l-.1 .2zM132.1 249.4v.5M132.3 242.9l-1.9 1.1M140.3 242.9l-9.9 5.7M141.8 242.9l-11.2 6.4M142.7 243.3v.5"/>
<circle cx="349.8" cy="26" r="3.7"/>
<circle cx="173.8" cy="95.4" r="3.8"/>
<circle cx="130.3" cy="111.6" r="3.7"/>
<circle cx="392.3" cy="101.3" r="3.8"/>
<circle cx="83.1" cy="132.9" r="3.8"/>
<circle cx="124.6" cy="123.1" r="3.8"/>
<circle cx="193.8" cy="139.7" r="3.8"/>
<circle cx="56" cy="148.6" r="3.8"/>
<circle cx="162.3" cy="145.1" r="3.8"/>
<circle cx="299.3" cy="169.3" r="3.8"/>
<circle cx="16.5" cy="185.7" r="3.7"/>
<circle cx="260.6" cy="195.3" r="3.7"/>
<circle cx="23.5" cy="227" r="3.7"/>
<circle cx="151.8" cy="259.1" r="3.8"/>
</g>
<g fill="#000">
<circle cx="301.4" cy="19.9" r=".18"/>
<circle cx="192.4" cy="99.2" r=".18"/>
<circle cx="343.8" cy="109.7" r=".18"/>
</g>
<g fill="none" stroke="#000" stroke-width=".71">
<path d="M10.1 9.9h400v277.1h-400zM70.1 6.5v3.4M140.1 6.5v3.4M207.2 5h5.8l-2.9 4.9zM210.1 0v9.9M280.1 6.5v3.4M350.1 6.5v3.4M6.7 74.2h3.4M410.1 74.2h3.5M.1 148.5h10M5.1 145.6l5 2.9-5 2.9zM410.1 148.5h10"/>
<path d="M410.1 148.5l5-2.9v5.8zM6.7 222.7h3.4M410.1 222.7h3.5M70.1 287v3.4M140.1 287v3.4M210.1 287v10M210.1 287l2.9 5h-5.8zM280.1 287v3.4M350.1 287v3.4"/>
</g>
<g fill="none" stroke="#000" stroke-width=".51">
<path d="M269.8 249.5h40.3M270.1 242h140v45h-140zM270.1 257h140M303.2 257v16M310.1 242v15M350.1 257v30M390.1 257v12M270.1 265h33.1M270.1 273h80M350.1 269h60M350.1 263h60M350.1 280.5h60"/>
<path d="M370.1 280.5v6.5M390.1 280.5v6.5"/>
</g>
<g fill="#000">
<path d="M342.5 32.5l.8 .7-2.1 1.5zM379.8 88.8l2.2 1.4-.8 .7zM193.5 113.5l.1 .5zM193.4 113.3l.2 .7zM193.2 113.1l.4 .9zM192.9 112.9l.7 1.1zM192.7 112.8l.2 .1 .7 1.1zM192.4 112.8h.3l.9 1.2zM192.2 112.8h.2l1.2 1.2zM191.9 112.9l.3-.1 1.4 1.2zM191.7 113l.2-.1 1.7 1.1zM191.5 113.2l.2-.2 1.9 1z"/>
<path d="M191.5 113.2l2.1 .8-2.3-.6zM191.3 113.4l2.3 .6-2.4-.4zM191.2 114.4l2.4-.4-2.3 .7zM191.3 114.7l2.3-.7-2.1 .9zM191.5 114.9l2.1-.9-1.9 1.1zM191.7 115.1l1.9-1.1-1.7 1.2zM191.9 115.2l1.7-1.2-1.4 1.2zM192.2 115.2l1.4-1.2-1.2 1.3zM193.6 114l-.9 1.2-.3 .1zM193.6 114l-.9 1.2zM193.6 114l-.7 1.1zM193.6 114l-.4 1z"/>
<path d="M193.6 114l-.2 .8zM193.6 114l-.1 .6zM193.6 114v.3zM210.6 109.4l.5 .8-2.3 1.1zM217.6 116.7l1 .2-1 2.4zM138.7 135.6l.1 .5zM138.5 135.3l.3 .8zM138.3 135.1l.5 1zM138.1 135l.7 1.1zM137.9 134.9l.9 1.2zM137.6 134.8l1.2 1.3zM137.4 134.8h.2l1.2 1.3z"/>
<path d="M137.1 134.9l.3-.1 1.4 1.3zM136.9 135l.2-.1 1.7 1.2zM136.6 135.2l.3-.2 1.9 1.1zM136.6 135.2l2.2 .9-2.3-.7zM136.5 135.4l2.3 .7-2.5-.4zM136.3 136.4l2.5-.3-2.3 .6zM136.5 136.7l2.3-.6-2.2 .8zM136.6 136.9l2.2-.8-1.9 1zM136.9 137.1l1.9-1-1.7 1.1zM137.1 137.2l1.7-1.1-1.4 1.2zM137.4 137.3l1.4-1.2-1.2 1.2zM138.8 136.1l-.9 1.2h-.3z"/>
<path d="M138.8 136.1l-.9 1.2zM138.8 136.1l-.7 1.1zM138.8 136.1l-.5 .9zM138.8 136.1l-.3 .7zM138.8 136.1l-.1 .5zM138.8 136.1v.2zM140.5 124.7l.8-.7 1.2 2.3zM162.3 126.7l.5 2.5h-1zM103.5 145.7l1.7 1.7-2.3-.9zM200 148l.8-.6 1.2 2.2zM66.5 167.6l.8-.4 .8 2.4zM244.3 173.4l1.9 1.7-.8 .6z"/>
<path d="M271.8 161.2l.1 .5zM271.6 160.9l.3 .8zM271.5 160.7l.4 1zM271.2 160.6l.7 1.1zM271 160.4l.9 1.3zM270.7 160.4h.3l.9 1.3zM270.5 160.4h.2l1.2 1.3zM270.2 160.5l.3-.1 1.4 1.3zM269.9 160.7l.3-.2 1.7 1.2zM269.7 160.8l.2-.1 2 1zM269.7 160.8l2.2 .9-2.3-.7zM269.6 161l2.3 .7-2.5-.4z"/>
<path d="M269.4 162.1l2.5-.4-2.3 .6zM269.6 162.3l2.3-.6-2.2 .8zM269.7 162.5l2.2-.8-2 1zM269.9 162.7l2-1-1.7 1.1zM270.2 162.8l1.7-1.1-1.4 1.2zM270.5 162.9l1.4-1.2-1.2 1.2zM271.9 161.7l-1.2 1.2zM271.9 161.7l-.9 1.2zM271.9 161.7l-.7 1.1zM271.9 161.7l-.4 .9zM271.9 161.7l-.3 .7zM271.9 161.7l-.1 .5z"/>
<path d="M271.9 161.7v.2zM27.7 189.6l2.1 1.4-2.5-.5zM50.5 200.6l.1 .5zM50.3 200.4l.3 .7zM50.2 200.2l.4 .9zM49.9 200l.7 1.1zM49.7 199.9l.2 .1 .7 1.1zM49.4 199.9h.3l.9 1.2zM49.1 199.9h.3l1.2 1.2zM48.9 199.9h.2l1.5 1.2zM48.6 200.1l.3-.2 1.7 1.2zM48.4 200.3l.2-.2 2 1z"/>
<path d="M48.4 200.3l2.2 .8-2.3-.6zM48.3 200.5l2.3 .6-2.4-.4zM48.2 201.5l2.4-.4-2.3 .7zM48.3 201.8l2.3-.7-2.2 .9zM48.4 202l2.2-.9-2 1.1zM48.6 202.2l2-1.1-1.7 1.2zM48.9 202.3l1.7-1.2-1.5 1.3zM49.1 202.4l1.5-1.3-1.2 1.3zM50.6 201.1l-.9 1.3h-.3zM50.6 201.1l-.9 1.3zM50.6 201.1l-.7 1.1zM50.6 201.1l-.4 1z"/>
<path d="M50.6 201.1l-.3 .8zM50.6 201.1l-.1 .6zM50.6 201.1v.3zM122.9 248l.2 .6zM122.8 247.8l.3 .8zM122.6 247.6l.5 1zM122.4 247.4l.7 1.2zM122.1 247.4h.3l.7 1.2zM121.9 247.3l.2 .1 1 1.2zM121.6 247.3h.3l1.2 1.3zM121.3 247.4l.3-.1 1.5 1.3zM121.1 247.5l.2-.1 1.8 1.2z"/>
<path d="M120.9 247.7l.2-.2 2 1.1zM120.9 247.7l2.2 .9-2.4-.7zM120.7 247.9l2.4 .7-2.5-.4zM120.6 249l2.5-.4-2.4 .6zM120.7 249.2l2.4-.6-2.2 .8zM120.9 249.4l2.2-.8-2 1zM121.1 249.6l2-1-1.8 1.1zM121.3 249.7l1.8-1.1-1.5 1.2zM121.6 249.8l1.5-1.2-1.2 1.2zM123.1 248.6l-1 1.2h-.2zM123.1 248.6l-1 1.2zM123.1 248.6l-.7 1.1z"/>
<path d="M123.1 248.6l-.5 .9zM123.1 248.6l-.3 .7zM123.1 248.6l-.2 .5zM123.1 248.6l-.1 .2z"/>
</g>
<path d="M191.1 114.2h2.5M136.3 135.9h2.5M136.3 136.2h2.5M269.4 161.5h2.5M269.4 161.9h2.5M120.6 248.8h2.5" fill="none" stroke="#000" stroke-width=".38"/>
<path d="M191.1 113.8h2.5M48.1 200.9h2.5M48.1 201.3h2.5M120.6 248.4h2.5" fill="none" stroke="#000" stroke-width=".42"/>
<g font-size="7.9">
<text x="130.5" y="22.3">Estructura del suelo 3DOF250-V4</text>
<text x="143.6" y="31.3">3DOF250-04-SS01 ( 1 : 6 )</text>
<text x="170.3" y="40.3">1 unidad</text>
</g>
<g font-size="4.7">
<text x="304.6" y="263.9">Estructura del suelo</text>
<text x="304.6" y="269.3">3DOF250-V4</text>
</g>
<g font-size="4.2">
<text x="34" y="9.6">6</text>
<text x="104" y="9.6">5</text>
<text x="174" y="9.6">4</text>
<text x="244" y="9.6">3</text>
<text x="314" y="9.6">2</text>
<text x="384" y="9.6">1</text>
<text x="6.8" y="38.7">D</text>
<text x="410.6" y="38.7">D</text>
<text x="7" y="112.9">C</text>
<text x="410.8" y="112.9">C</text>
<text x="7" y="187.1">B</text>
<text x="410.8" y="187.1">B</text>
<text x="7" y="261.4">A</text>
<text x="410.8" y="261.4">A</text>
<text x="34" y="290.4">6</text>
<text x="104" y="290.4">5</text>
<text x="174" y="290.4">4</text>
<text x="244" y="290.4">3</text>
<text x="314" y="290.4">2</text>
<text x="384" y="290.4">1</text>
</g>
<g font-size="3.9">
<text x="348.8" y="27.3">1</text>
<text x="172.8" y="96.7">2</text>
<text x="226.9" y="101.2">Caras soldadas en un mismo plano</text>
<text x="391.3" y="102.6">3</text>
<text x="129.4" y="112.9">4</text>
<text x="123.6" y="124.4">3</text>
<text x="82.2" y="134.2">4</text>
<text x="192.8" y="141">4</text>
<text x="55.1" y="149.8">4</text>
<text x="161.4" y="146.3">4</text>
<text x="298.4" y="170.6">2</text>
<text x="15.5" y="187">4</text>
<text x="259.6" y="196.6">4</text>
<text x="247.8" y="219.3">ITEM</text>
<text x="257.8" y="219.3">QTY</text>
<text x="280.8" y="219.3">PART NUMBER</text>
<text x="352.2" y="219.3">DESCRIPTION</text>
<text x="250.9" y="224.7">1</text>
<text x="260.1" y="224.7">1</text>
<text x="266.1" y="224.7">3DOF250-04-CS01</text>
<text x="321.1" y="224.7">Base, chapa 4 mm</text>
<text x="22.6" y="228.3">2</text>
<text x="250.9" y="230">2</text>
<text x="260.1" y="230">4</text>
<text x="266.1" y="230">3DOF250-V001-SPIE001</text>
<text x="321.1" y="230">Soporte pie, chapa 4 mm</text>
<text x="250.9" y="235.2">3</text>
<text x="260.1" y="235.2">1</text>
<text x="266.1" y="235.2">3DOF250-V002-TUBASE002</text>
<text x="321.1" y="235.3">Estructura tubular de la base. Tubo de 40x30x2 mm</text>
<text x="250.9" y="240.6">4</text>
<text x="259.1" y="240.6">14</text>
<text x="266.1" y="240.6">DIN929 M4</text>
<text x="321.1" y="240.7">Tuerca hexagonal para soldar</text>
<text x="150.8" y="260.3">2</text>
<text x="358.5" y="275">3DOF250-04-SS01-MET01</text>
<text x="358.5" y="279.4">2478</text>
</g>
<g font-size="3.1">
<text x="312.7" y="246.8">Tolerancias para dimensiones lineales y angulares sin indicación individual</text>
<text x="312.7" y="250.4">de tolerancia, según ISO 2768-1:1989</text>
<text x="312.7" y="254">Zonas de rugosidad no especificada, Ra 3.2</text>
<text x="377.7" y="285.6">A3</text>
<text x="397" y="285.9">1 /4</text>
</g>
<g font-size="2.4">
<text x="271.2" y="244.4">MATERIAL:</text>
<text x="271.3" y="252">ACABADO SUPERFICIAL:</text>
<text x="271.4" y="247.9">Steel, Mild</text>
<text x="271.3" y="254.6">Negro satinado liso</text>
<text x="271.2" y="259.7">SCALE:</text>
<text x="350.6" y="260.8">DRAWN: Sergio Torremocha</text>
<text x="391.2" y="260.6">10/06/2015</text>
<text x="350.6" y="267">CHECKED:</text>
<text x="350.6" y="271.4">DWG NO:</text>
<text x="350.8" y="276.9">Id. Ref:</text>
<text x="350.8" y="282.8">REV</text>
<text x="371.2" y="282.9">SIZE</text>
<text x="390.9" y="282.9">SHEET</text>
</g>
</svg>
